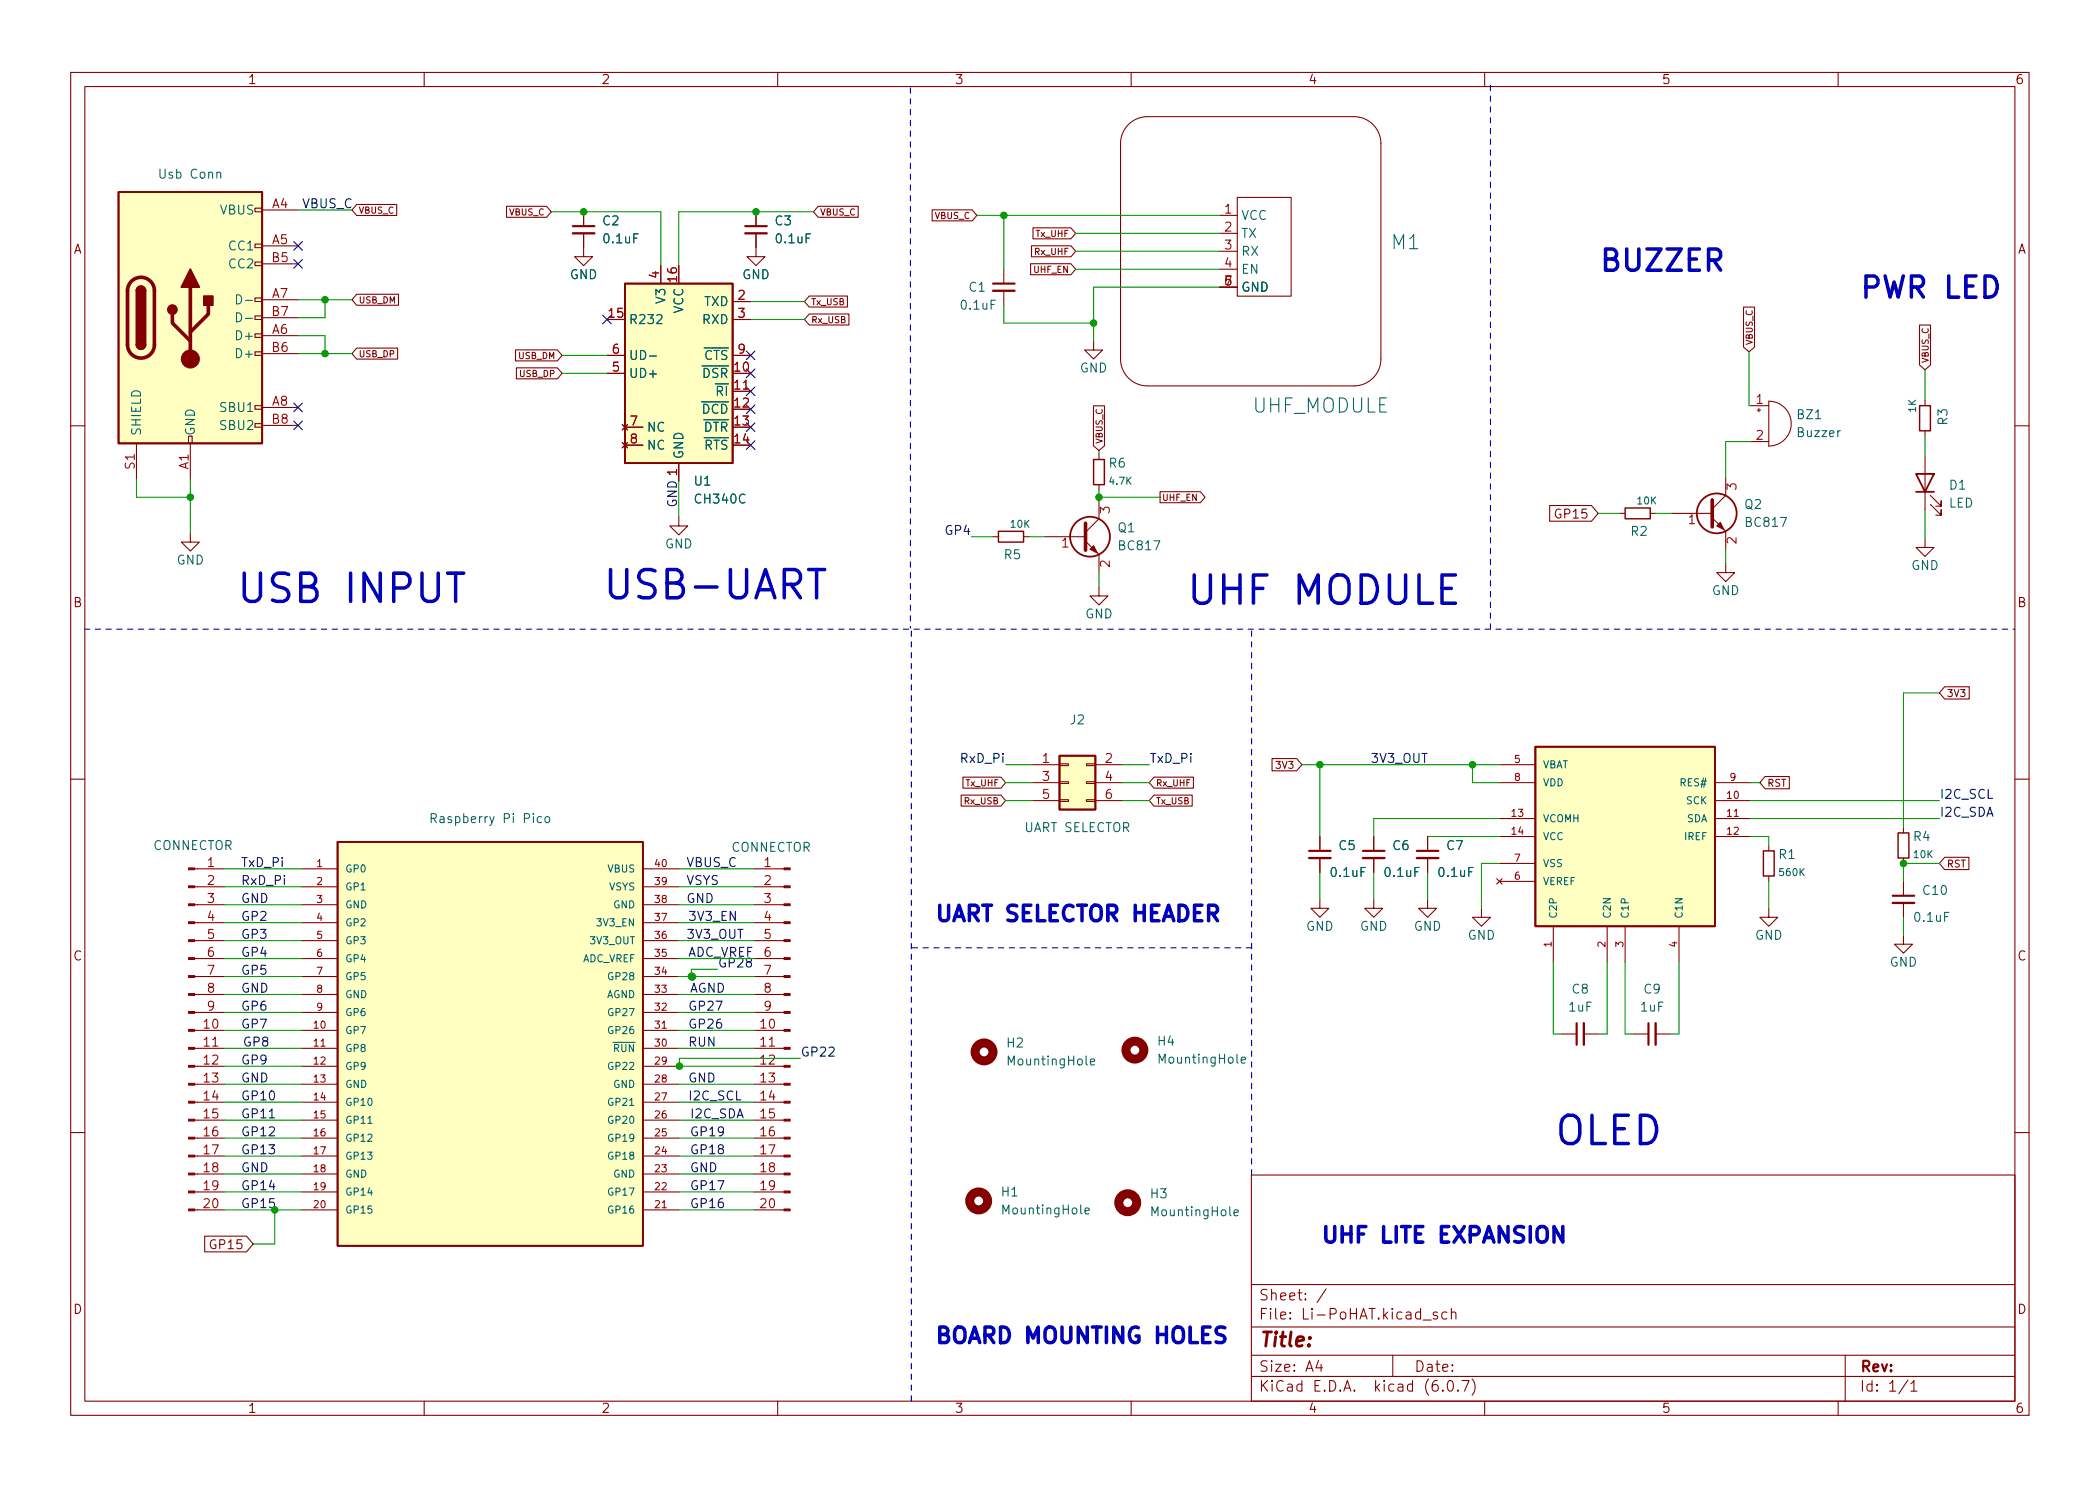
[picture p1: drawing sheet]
<svg xmlns="http://www.w3.org/2000/svg" width="297mm" height="210mm" viewBox="0 0 297 210" stroke-linecap="round" stroke-linejoin="round" font-family="sans-serif">
<g fill="none" stroke="#840000" stroke-width=".15">
<path d="M10 10.2h277v190.1h-277zM12 12.2h273v186.1h-273zM60 10.2v2M110 10.2v2M160 10.2v2M210 10.2v2M260 10.2v2M36.1 37.1h1v.5h-1zM36.1 34.5h1v.5h-1zM36.1 29.5h1v.5h-1zM37.1 29.7h5.1M37.1 34.8h5.1"/>
<path d="M37.1 37.3h5.1M50.5 28.9h5.6v1.6h-5.6l-.7-.8zM71.6 29.2h5.7l.7 .8-.7 .7h-5.7zM82.5 33v3.3h-1.2l1.2 1.3 1.3-1.3h-1.3M82.5 30v2M93.5 37.6v2.5M106.9 33v3.3h-1.2l1.2 1.3 1.3-1.3h-1.3M106.9 30v2M115.7 29.2h5.7v1.5h-5.7l-.6-.7zM131.8 29.7h5.7l.7 .8-.7 .8h-5.7zM142 38.1v2M145.8 37.3h5.7l.6 .8-.6 .8h-5.7z"/>
<path d="M145.9 34.8h5.6l.6 .8-.6 .7h-5.6zM146.1 32.2h5.4l.6 .8-.6 .8h-5.4zM172.5 30.5h2.5M172.5 33h2.5M172.5 35.6h2.5M172.5 38.1h2.5M175 27.9h7.6v14h-7.6zM36.1 59.9h1v.5h-1zM36.1 57.4h1v.5h-1zM36.1 49.8h1v.5h-1zM36.1 47.2h1v.5h-1zM36.1 44.7h1v.5h-1z"/>
<path d="M36.1 42.2h1v.5h-1zM37.1 47.5h5.1M37.1 42.4h5.1M37.1 57.7h5.1M37.1 50h5.1M37.1 45h5.1M50.5 49.3h5.7v1.5h-5.7l-.7-.8zM50.5 41.6h5.9v1.6h-5.9l-.7-.8zM72.9 49.5h5.9l.7 .8-.7 .8h-5.9zM73 52h5.8l.7 .8-.7 .8h-5.8zM85.9 52.8h2.5M85.9 50.3h2.5"/>
<path d="M103.6 55.4h2.6M103.6 42.7h2.6M103.6 45.2h2.6M103.6 50.3h2.6M114.5 44.4h5.6v1.6h-5.6l-.7-.8zM114.5 41.9h5.4v1.5h-5.4l-.7-.7zM142 41.1v2.1M154.7 57.4h1.5v5.7l-.8 .6-.7-.6zM154.7 48.3v1.2h-1.3l1.3 1.3 1.3-1.3h-1.3M172.5 40.6h2.5M195.3 50.8v-30.5a3.8 3.8 0 0 0-3.8-3.8h-29.2a3.8 3.8 0 0 0-3.8 3.8v30.5a3.8 3.8 0 0 0 3.8 3.8h29.2a3.8 3.8 0 0 0 3.8-3.8M246.6 43.4h1.6v5.7l-.8 .7-.8-.7z"/>
<path d="M247.6 57.4h2.6M248.5 58h.5M248.8 57.8v.5M250.2 56.8a3.2 3.2 0 0 1 3.2 3.1 3.2 3.2 0 0 1-3.2 3.2zM271.5 46h1.6v5.7l-.8 .6-.8-.6zM272.3 56.6v.8M10 60.2h2M19.3 62.7v5.1M26.7 61.7h.5v1h-.5zM26.9 75.4v1.3h-1.2l1.2 1.3 1.3-1.3h-1.3M26.9 62.7v5.1M37.1 60.2h5.1"/>
<path d="M88 60.1l.8 .7M88 62.6l.8 .8M88.4 60.4h2.5M88.4 63h2.5M88.8 60.1l-.8 .7M88.8 62.6l-.8 .8M96 73.1v1.3h-1.3l1.3 1.3 1.3-1.3h-1.3M96 65.5v2.6M140.5 75.9h.7M144.8 75.9h.7M147.8 75.9h5.7M153.5 76.6l1.9 1.9v2.5"/>
<path d="M155.4 70.9v2.5l-1.9 1.9M155.4 64.3v.7M155.4 68.6v.7M164.1 69.6h5.7l.7 .8-.7 .7h-5.7zM219.2 71.5h5.9l1 1.1-1 1.1h-5.9zM229.1 72.6h.8M233.4 72.6h.8M236.5 72.6h5.7M242.2 73.3l1.9 1.9v2.5M244.1 79.8v1.2h-1.3l1.3 1.3 1.3-1.3h-1.3M244.1 67.6v2.5l-1.9 1.9M247.6 62.5h2.6"/>
<path d="M272.3 76.2v1.3h-1.3l1.3 1.2 1.3-1.2h-1.3M272.3 61v.7M272.3 64.5v7.6M273 71.4l1.6 1.5v-.8v.8h-.8M273 70.1l1.6 1.5v-.7v.7h-.8M285 60.2h2M155.4 83.1v1.2h-1.2l1.2 1.3 1.3-1.3h-1.3M275.1 97.2h3.4v1.7h-3.4l-.8-.9zM10 110.2h2M136 112.5h5.6l.6 .8-.6 .8h-5.6zM136.2 110h5.4l.6 .7-.6 .8h-5.4zM146 108.2h3.9"/>
<path d="M146 110.7h3.9M146 113.3h3.9M149.9 113.2h1.2v.2h-1.2zM149.9 110.6h1.2v.3h-1.2zM149.9 108.1h1.2v.2h-1.2zM153.7 113.2h1.2v.2h-1.2zM153.7 110.6h1.2v.3h-1.2zM153.7 108.1h1.2v.2h-1.2zM154.9 108.2h3.8M154.9 110.7h3.8M154.9 113.3h3.8M163.2 110h5.6v1.5h-5.6l-.6-.8z"/>
<path d="M163.2 112.5h5.4v1.6h-5.4l-.6-.8zM179.9 107.3h3.5l.7 .9-.7 .9h-3.5zM186.7 118.4v2M194.3 118.4v2M201.9 118.4v2M212.1 108.2h5.1M212.1 110.7h5.1M212.1 115.8h5.1M212.1 118.4h5.1M242.6 110.7h5M242.6 113.3h5M242.6 115.8h5"/>
<path d="M242.6 118.4h5M249.7 109.9h3.4v1.7h-3.4l-.8-.9zM250.2 119.6v.8M269.2 117.1v.8M285 110.2h2M27.5 122.9h4.2M27.5 125.5h4.2M27.5 128h4.2M27.5 138.2h4.2M27.5 135.6h4.2M27.5 133.1h4.2M27.5 130.6h4.2"/>
<path d="M42.7 122.9h5.1M42.7 125.5h5.1M42.7 128h5.1M42.7 138.2h5.1M42.7 135.6h5.1M42.7 133.1h5.1M42.7 130.6h5.1M90.9 122.9h5.1M90.9 125.5h5.1M90.9 128h5.1M90.9 138.2h5.1M90.9 135.6h5.1"/>
<path d="M90.9 133.1h5.1M90.9 130.6h5.1M106.7 122.9h4.2M106.7 125.5h4.2M106.7 128h4.2M106.7 138.2h4.2M106.7 135.6h4.2M106.7 133.1h4.2M106.7 130.6h4.2M186.7 127.2v1.3h-1.3l1.3 1.3 1.3-1.3h-1.3M186.7 121.4v2M194.3 127.2v1.3h-1.3l1.3 1.3 1.3-1.3h-1.3"/>
<path d="M194.3 121.4v2M201.9 127.2v1.3h-1.2l1.2 1.3 1.3-1.3h-1.3M201.9 121.4v2M209.5 128.5v1.3h-1.2l1.2 1.3 1.3-1.3h-1.3M211.7 124.3l.8 .8M212.1 124.7h5.1M212.1 122.2h5.1M212.5 124.3l-.8 .8M219.7 131.1v5M227.3 131.1v5M229.9 131.1v5M237.5 131.1v5"/>
<path d="M250.2 128.5v1.3h-1.3l1.3 1.3 1.3-1.3h-1.3M250.2 123.9v.8M269.2 132.3v1.3h-1.2l1.2 1.3 1.3-1.3h-1.3M269.2 121.4v.8M269.2 124.7v2M269.2 127.8v2M275.1 121.3h3.4v1.7h-3.4l-.8-.8zM27.5 145.8h4.2M27.5 148.3h4.2M27.5 150.9h4.2M27.5 153.4h4.2M27.5 156h4.2"/>
<path d="M27.5 158.5h4.2M27.5 143.3h4.2M27.5 140.7h4.2M42.7 145.8h5.1M42.7 148.3h5.1M42.7 150.9h5.1M42.7 153.4h5.1M42.7 156h5.1M42.7 158.5h5.1M42.7 143.3h5.1M42.7 140.7h5.1M90.9 145.8h5.1"/>
<path d="M90.9 148.3h5.1M90.9 150.9h5.1M90.9 153.4h5.1M90.9 156h5.1M90.9 158.5h5.1M90.9 143.3h5.1M90.9 140.7h5.1M106.7 145.8h4.2M106.7 148.3h4.2M106.7 150.9h4.2M106.7 153.4h4.2M106.7 156h4.2"/>
<path d="M106.7 158.5h4.2M106.7 143.3h4.2M106.7 140.7h4.2M221 146.3h2M224 146.3h2.1M231.1 146.3h2.1M234.2 146.3h2M10 160.2h2M27.5 161h4.2M27.5 163.6h4.2M27.5 166.1h4.2M27.5 168.7h4.2"/>
<path d="M27.5 171.2h4.2M28.9 174.9h6l.9 1.1-.9 1.1h-6zM42.7 161h5.1M42.7 163.6h5.1M42.7 166.1h5.1M42.7 168.7h5.1M42.7 171.2h5.1M90.9 161h5.1M90.9 163.6h5.1M90.9 166.1h5.1M90.9 168.7h5.1M90.9 171.2h5.1"/>
<path d="M106.7 161h4.2M106.7 163.6h4.2M106.7 166.1h4.2M106.7 168.7h4.2M106.7 171.2h4.2M177 166.3h108v32h-108zM285 160.2h2M60 198.3v2M110 198.3v2M160 198.3v2M177 194.8h108M177 191.8h108"/>
<path d="M177 187.8h108M177 181.8h108M186.5 192.5l-.4 1h1M186.9 193v1M187.6 182.4l-1.3 1.9M197 191.8v3M201.3 186.8h1.1M203.3 185.7l-.4-.1-.2 .2 .1 .3 .5 .1 .1 .1-.1 .3h-.2h-.4M204.1 196.7v.1h-.1l.1-.1v.1M204.6 185.7l-.4-.1-.3 .3v.4l.2 .3h.1h.4M204.9 195.4a.36 .36 0 0 1 .6 .2 .77 .77 0 0 1-.4 1.2 1 1 0 0 1-.2-1.4zM205.3 185.8a.37 .37 0 0 1 .6 0v.8"/>
<path d="M205.3 185.1v1.5M206.2 196.7l.1 .1h-.1h-.1l.1-.1v.1M206.8 195.3h1l-.7 1.5M208.2 195.1a1.72 1.72 0 0 1 0 2.3M210 198.3v2M260 198.3v2M261 191.8v6.5M269.9 195.3l-1.3 1.9M270.3 195.8l.4-.5v1.5M270.3 196.8h.9"/>
</g>
<g fill="#ffffc2" stroke="#ffffc2" stroke-width=".14">
<path d="M88.4 40.1h15.2v25.4h-15.2z"/>
<path d="M47.8 119.1h43.1v57.2h-43.1z"/>
<path d="M149.9 106.9h5v7.6h-5z"/>
<path d="M217.2 105.7h25.4v25.4h-25.4z"/>
<path d="M16.8 27.2h20.3v35.5h-20.3z"/>
</g>
<g fill="none" stroke="#840000" stroke-width=".25">
<path d="M16.8 27.2h20.3v35.5h-20.3zM19.3 48.8a.64 .64 0 0 0 .6 .6 .64 .64 0 0 0 .7-.6M19.3 41.1a.64 .64 0 0 1 .6-.6 .64 .64 0 0 1 .7 .6M88.4 40.1h15.2v25.4h-15.2zM271 67.1h2.6l-1.3 2.5zM271 69.6h2.6M47.8 119.1h43.1v57.2h-43.1zM149.9 106.9h5v7.6h-5zM217.2 105.7h25.4v25.4h-25.4z"/>
<circle cx="154.2" cy="75.9" r="2.82"/>
<circle cx="242.8" cy="72.6" r="2.82"/>
</g>
<g fill="none" stroke="#006464" stroke-width=".15">
<path d="M30.7 24.5l.2-.1h.3v.8M33.5 41.7a.64 .64 0 0 1 .7 .7 .64 .64 0 0 1-.7 .6zM33.5 44.3a.64 .64 0 0 1 .7 .6 .64 .64 0 0 1-.7 .6zM34.7 42.5h1M34.7 45h1M91.9 50.4h.9M61 115.8l.6-.1 .1-.2v-.3l-.2-.1h-.5v1.3M61.3 115.8l.4 .6M76.6 115.6l-.4-.1-.2 .3v.4l.1 .1h.5M77.1 115.7l.2-.2 .4 .2v.5l-.1 .1-.3 .1-.2-.1zM52 158.9h.6M154.2 150.3l.6-.2v-.2l-.4-.1-.2 .2 .1 .6h.5"/>
<path d="M175.6 150l.6-.1-.1-.3h-.3l-.2 .2v.6h.5M153.5 171.3l.6-.1-.1-.2-.3-.1-.2 .2v.6h.5M174.6 171.6l.6-.1-.1-.3h-.4l-.1 .2v.6h.5"/>
</g>
<path d="M271.5 57.4h1.5v3.6h-1.5zM141.2 75.2h3.6v1.5h-3.6zM154.7 65h1.5v3.6h-1.5zM229.9 71.9h3.5v1.5h-3.5zM268.5 117.9h1.5v3.5h-1.5zM249.4 120.4h1.6v3.5h-1.6z" fill="none" stroke="#840000" stroke-width=".2"/>
<path d="M18.6 39.8a1.91 1.91 0 0 1 2.1-.4 1.91 1.91 0 0 1 1.1 1.7v7.7a1.91 1.91 0 0 1-1.9 1.9 1.91 1.91 0 0 1-1.9-1.9v-7.7a1.91 1.91 0 0 1 .6-1.3zM24.4 44.4v1.3l2.5 2.6M26.9 40.6v10.2M29.5 43.2v1.2l-2.6 2.6M153.5 74v3.8M242.2 70.7v3.8" fill="none" stroke="#840000" stroke-width=".51"/>
<g fill="#840000" stroke="#840000" stroke-width=".15">
<path d="M243.3 73.9l.5 1-1-.5z"/>
<path d="M154.2 77.7l.5-.5 .5 1z"/>
<path d="M110.9 171.1h.9v.2h-.9z"/>
<path d="M110.9 168.5h.9v.3h-.9z"/>
<path d="M110.9 166h.9v.2h-.9z"/>
<path d="M110.9 163.4h.9v.3h-.9z"/>
<path d="M110.9 160.9h.9v.3h-.9z"/>
<path d="M110.9 158.4h.9v.2h-.9z"/>
<path d="M110.9 155.8h.9v.3h-.9z"/>
<path d="M110.9 153.3h.9v.2h-.9z"/>
<path d="M110.9 150.7h.9v.3h-.9z"/>
<path d="M110.9 148.2h.9v.3h-.9z"/>
<path d="M110.9 145.7h.9v.2h-.9z"/>
<path d="M110.9 143.1h.9v.3h-.9z"/>
<path d="M110.9 140.6h.9v.2h-.9z"/>
<path d="M110.9 138h.9v.3h-.9z"/>
<path d="M110.9 135.5h.9v.3h-.9z"/>
<path d="M110.9 133h.9v.2h-.9z"/>
<path d="M110.9 130.4h.9v.3h-.9z"/>
<path d="M110.9 127.9h.9v.2h-.9z"/>
<path d="M110.9 125.3h.9v.3h-.9z"/>
<path d="M110.9 122.8h.9v.3h-.9z"/>
<path d="M26.7 171.1h.8v.2h-.8z"/>
<path d="M26.7 168.5h.8v.3h-.8z"/>
<path d="M26.7 166h.8v.2h-.8z"/>
<path d="M26.7 163.4h.8v.3h-.8z"/>
<path d="M26.7 160.9h.8v.3h-.8z"/>
<path d="M26.7 158.4h.8v.2h-.8z"/>
<path d="M26.7 155.8h.8v.3h-.8z"/>
<path d="M26.7 153.3h.8v.2h-.8z"/>
<path d="M26.7 150.7h.8v.3h-.8z"/>
<path d="M26.7 148.2h.8v.3h-.8z"/>
<path d="M26.7 145.7h.8v.2h-.8z"/>
<path d="M26.7 143.1h.8v.3h-.8z"/>
<path d="M26.7 140.6h.8v.2h-.8z"/>
<path d="M26.7 138h.8v.3h-.8z"/>
<path d="M26.7 135.5h.8v.3h-.8z"/>
<path d="M26.7 133h.8v.2h-.8z"/>
<path d="M26.7 130.4h.8v.3h-.8z"/>
<path d="M26.7 127.9h.8v.2h-.8z"/>
<path d="M26.7 125.3h.8v.3h-.8z"/>
<path d="M26.7 122.8h.8v.3h-.8z"/>
<circle cx="26.9" cy="50.8" r="1.27"/>
</g>
<path d="M81 33h3.1M105.4 33h3.1M140.5 41.1h3M185.2 121.4h3M192.8 121.4h3M200.4 121.4h3.1M267.7 127.8h3.1M224 144.8v3M234.2 144.8v3" fill="none" stroke="#840000" stroke-width=".33"/>
<path d="M81 32h3.1M105.4 32h3.1M140.5 40.1h3M185.2 120.4h3M192.8 120.4h3M200.4 120.4h3.1M267.7 126.7h3.1M223 144.8v3M233.2 144.8v3" fill="none" stroke="#840000" stroke-width=".3"/>
<g fill="#840000" stroke="#840000" stroke-width=".25">
<path d="M19.3 48.8h1.3a.64 .64 0 0 1-.7 .6 .64 .64 0 0 1-.6-.6z"/>
<path d="M19.3 41.1h1.3v7.7h-1.3z"/>
<path d="M19.5 40.7a.64 .64 0 0 1 .7-.1 .64 .64 0 0 1 .4 .5h-1.3z"/>
<path d="M26.9 38.1l1.3 2.5h-2.5z"/>
<path d="M28.8 41.9h1.3v1.3h-1.3z"/>
<circle cx="24.4" cy="43.8" r=".63"/>
</g>
<g fill="none" stroke="#840000" stroke-width="1.3">
<circle cx="139.2" cy="148.8" r="1.27"/>
<circle cx="160.5" cy="148.6" r="1.27"/>
<circle cx="138.4" cy="169.9" r="1.27"/>
<circle cx="159.5" cy="170.2" r="1.27"/>
</g>
<path d="M63.3 81.1h2.3M114.4 80.6h2.3M221.1 173.5v2.2l-1.3-2.2v2.2M173.3 187.9l-.9-.1a.53 .53 0 0 0-.4 .5 .53 .53 0 0 0 .4 .5 .8 .8 0 0 1 .9 .5 .56 .56 0 0 1-.5 .7l-.8-.1" fill="none" stroke="#0000c2" stroke-width=".5"/>
<path d="M128.8 12.4v76.5M210.8 12.1v76.9M11.9 89h273.1M129 134.1h48M177 166.2v-77.2M128.9 198.2v-109.2" fill="none" stroke="#0000c2" stroke-width=".15" stroke-dasharray=".8 .8"/>
<g fill="none" stroke="#009600" stroke-width=".15">
<path d="M42.2 29.7h7.6M78 30h15.5v7.6M115.1 30h-19.1v7.6M138.2 30.5h34.3M142 30.5v7.6M152.1 33h20.4M152.1 38.1h20.4M152.1 35.6h20.4M42.2 47.5h3.8v2.5M42.2 50h7.6M42.2 42.4h7.6M46 42.4v2.6h-3.8"/>
<path d="M79.5 52.8h6.4M79.5 50.3h6.4M106.2 42.7h7.6M106.2 45.2h7.6M142 43.2v2.5h12.7M172.5 40.6h-17.8v7.7M247.4 49.8v7.6h.2M272.3 52.3v4.3M19.3 67.8v2.6h7.6M26.9 67.8v7.6M96 68.1v5M137.4 75.9h3.1"/>
<path d="M145.5 75.9h2.3M155.4 63.7v.6M155.4 69.3v1.6M155.4 70.4h8.7M226.1 72.6h3M234.2 72.6h2.3M244.1 77.7v2.1M247.6 62.5h-3.5v5.1M272.3 61.7v2.8M272.3 72.1v4.1M155.4 81v2.1M274.3 98h-5.1v19.1"/>
<path d="M142.2 108.2h3.8M142.2 110.7h3.8M142.2 113.3h3.8M158.7 108.2h3.9M158.7 110.7h3.9M158.7 113.3h3.9M184.1 108.2h28M186.7 108.2v10.2M201.9 118.4h10.2M208.3 108.2v2.5h3.8M212.1 115.8h-17.8v2.6M247.6 110.7h1.3"/>
<path d="M247.6 113.3h26.7M247.6 115.8h26.7M247.6 118.4h2.6v1.2M31.7 125.5h11M31.7 122.9h11M31.7 138.2h11M31.7 133.1h11M31.7 135.6h11M31.7 130.6h11M31.7 128h11M96 125.5h10.7M96 122.9h10.7"/>
<path d="M96 138.2h10.7M96 133.1h10.7M96 135.6h10.7M96 130.6h10.7M96 128h10.7M97.9 138.1v.1M101.5 137.1h-3.7v1M186.7 123.4v3.8M194.3 123.4v3.8M201.9 123.4v3.8M212.1 122.2h-2.6v6.3M219.7 136.1v10.2h1.3"/>
<path d="M227.3 136.1v10.2h-1.2M229.9 136.1v10.2h1.2M237.5 136.1v10.2h-1.3M250.2 124.7v3.8M269.2 129.8v2.5M274.3 122.2h-5.1v2.5M31.7 156h11M31.7 150.9h11M31.7 148.3h11M31.7 153.4h11M31.7 158.5h11M31.7 140.7h11"/>
<path d="M31.7 145.8h11M31.7 143.3h11M96 156h10.7M96 150.9h10.7M96 148.3h10.7M96 153.4h10.7M96 158.5h10.7M96 140.7h10.7M96 145.8h10.7M96 143.3h10.7M113.2 149.7h-17.1v1.1M31.7 161h11"/>
<path d="M31.7 166.1h11M31.7 168.7h11M31.7 163.6h11M31.7 171.2h11M38.9 171.2v4.8h-3.1M96 161h10.7M96 166.1h10.7M96 168.7h10.7M96 163.6h10.7M96 171.2h10.7"/>
</g>
<g fill="none" stroke="#000084" stroke-width=".15">
<path d="M41.6 36.7l1.2 1.2M41.6 34.2l1.2 1.2M42.8 36.7l-1.2 1.2M42.8 34.2l-1.2 1.2M41.6 59.6l1.2 1.2M41.6 57l1.2 1.3M42.8 59.6l-1.2 1.2M42.8 57l-1.2 1.3M85.2 44.6l1.3 1.2M86.5 44.6l-1.3 1.2M105.6 52.2l1.2 1.2M105.6 49.7l1.2 1.2"/>
<path d="M105.6 57.3l1.2 1.2M105.6 59.8l1.2 1.3M105.6 54.8l1.2 1.2M106.8 52.2l-1.2 1.2M106.8 49.7l-1.2 1.2M106.8 57.3l-1.2 1.2M106.8 59.8l-1.2 1.3M106.8 54.8l-1.2 1.2M105.6 62.4l1.2 1.2M106.8 62.4l-1.2 1.2"/>
</g>
<g fill="#009600" stroke="#009600" stroke-width=".15">
<circle cx="82.5" cy="30" r=".46"/>
<circle cx="46" cy="50" r=".46"/>
<circle cx="26.9" cy="70.4" r=".46"/>
<circle cx="46" cy="42.4" r=".46"/>
<circle cx="106.9" cy="30" r=".46"/>
<circle cx="38.9" cy="171.2" r=".46"/>
<circle cx="97.9" cy="138.2" r=".46"/>
<circle cx="97.9" cy="138.1" r=".46"/>
<circle cx="97.8" cy="138.1" r=".46"/>
<circle cx="142" cy="30.5" r=".46"/>
<circle cx="96.1" cy="150.8" r=".46"/>
<circle cx="186.7" cy="108.2" r=".46"/>
<circle cx="154.7" cy="45.7" r=".46"/>
<circle cx="155.4" cy="70.4" r=".46"/>
<circle cx="208.3" cy="108.2" r=".46"/>
<circle cx="269.2" cy="122.2" r=".46"/>
</g>
<g font-size="5.6" fill="#0000c2">
<text x="33.3" y="85.3">USB INPUT</text>
<text x="85.1" y="84.8">USB-UART</text>
<text x="167.6" y="85.5">UHF MODULE</text>
<text x="219.7" y="162">OLED</text>
</g>
<g font-size="4.2" fill="#0000c2">
<text x="226.1" y="38.4">BUZZER</text>
<text x="262.9" y="42.2">PWR LED</text>
</g>
<g font-size="3.1" fill="#0000c2">
<text x="132.1" y="130.4">UART SELECTOR HEADER</text>
<text x="186.7" y="175.9">UHF LITE EXPANSION</text>
<text x="132.1" y="190.1">BOARD MOUNTING HOLES</text>
</g>
<g font-size="2.8" fill="#006464">
<text x="196.9" y="35.3">M1</text>
<text x="177.2" y="58.4">UHF_MODULE</text>
</g>
<text font-size="2.8" fill="#840000" x="178" y="190.6">Title:</text>
<g font-size="2.1" fill="#840000">
<text x="178" y="184">Sheet: /</text>
<text x="178" y="186.7">File: Li-PoHAT.kicad_sch</text>
<text x="178" y="196.9">KiCad E.D.A. kicad (6.0.7)</text>
<text x="178" y="194.1">Size: A4</text>
<text x="200" y="194.1">Date:</text>
<text x="263" y="194.1">Rev:</text>
<text x="263" y="196.9">Id: 1/1</text>
</g>
<g font-size="1.8" fill="#840000">
<text x="35" y="11.9">1</text>
<text x="85" y="11.9">2</text>
<text x="135" y="11.9">3</text>
<text x="185" y="11.9">4</text>
<text x="235" y="11.9">5</text>
<text x="285" y="11.9">6</text>
<text x="10.3" y="35.9">A</text>
<text x="285.3" y="35.9">A</text>
<text x="220.3" y="73.4">GP15</text>
<text x="10.3" y="85.9">B</text>
<text x="285.3" y="85.9">B</text>
<text x="10.3" y="135.9">C</text>
<text x="285.3" y="135.9">C</text>
<text x="30" y="176.7">GP15</text>
<text x="10.3" y="185.9">D</text>
<text x="285.3" y="185.9">D</text>
<text x="35" y="199.9">1</text>
<text x="85" y="199.9">2</text>
<text x="135" y="199.9">3</text>
<text x="185" y="199.9">4</text>
<text x="235" y="199.9">5</text>
<text x="285" y="199.9">6</text>
</g>
<g font-size="1.8" fill="#006464">
<text x="22.7" y="25.3">Usb Conn</text>
<text x="31.2" y="30.3">VBUS</text>
<text x="32.5" y="35.4">CC1</text>
<text x="85.3" y="31.9">C2</text>
<text x="85.5" y="34.4">0.1uF</text>
<text x="109.7" y="31.9">C3</text>
<text x="109.9" y="34.4">0.1uF</text>
<text x="175.5" y="31.1">VCC</text>
<text x="175.5" y="33.6">TX</text>
<text x="32.5" y="38">CC2</text>
<text x="80.6" y="39.5">GND</text>
<text x="105" y="39.5">GND</text>
<text x="137.1" y="41.3">C1</text>
<text x="175.5" y="36.2">RX</text>
<text x="175.5" y="38.7">EN</text>
<text x="175.5" y="41.3">GND</text>
<text x="88.9" y="45.8">R232</text>
<text x="94.1" y="42.8" transform="rotate(-90 94.1 42.8)">V3</text>
<text x="96.6" y="44.4" transform="rotate(-90 96.6 44.4)">VCC</text>
<text x="99.4" y="45.8">RXD</text>
<text x="99.6" y="43.3">TXD</text>
<text x="136" y="43.8">0.1uF</text>
<text x="33.8" y="48.1">D+</text>
<text x="33.8" y="50.7">D+</text>
<text x="88.9" y="53.5">UD+</text>
<text x="88.9" y="50.9">UD-</text>
<text x="98" y="53.5">~{DSR}</text>
<text x="98.2" y="50.9">~{CTS}</text>
<text x="152.7" y="52.7">GND</text>
<text x="31.4" y="58.3">SBU1</text>
<text x="97.9" y="58.5">~{DCD}</text>
<text x="100" y="56">~{RI}</text>
<text x="254.3" y="59.3">BZ1</text>
<text x="19.9" y="61.7" transform="rotate(-90 19.9 61.7)">SHIELD</text>
<text x="27.6" y="61.7" transform="rotate(-90 27.6 61.7)">GND</text>
<text x="31.4" y="60.8">SBU2</text>
<text x="91.4" y="61.1">NC</text>
<text x="91.4" y="63.6">NC</text>
<text x="96.6" y="65" transform="rotate(-90 96.6 65)">GND</text>
<text x="98.1" y="61.1">~{DTR}</text>
<text x="98.2" y="63.6">~{RTS}</text>
<text x="254.4" y="61.8">Buzzer</text>
<text x="275.5" y="60.1" transform="rotate(-90 275.5 60.1)">R3</text>
<text x="98.3" y="68.7">U1</text>
<text x="98.5" y="71.2">CH340C</text>
<text x="156.9" y="66.2">R6</text>
<text x="275.6" y="71.8">LED</text>
<text x="275.8" y="69.3">D1</text>
<text x="94" y="77.6">GND</text>
<text x="158.2" y="75.3">Q1</text>
<text x="158.4" y="77.8">BC817</text>
<text x="230.7" y="75.8">R2</text>
<text x="246.8" y="72">Q2</text>
<text x="247" y="74.5">BC817</text>
<text x="25" y="79.9">GND</text>
<text x="142.1" y="79.1">R5</text>
<text x="270.3" y="80.6">GND</text>
<text x="153.5" y="87.5">GND</text>
<text x="242.1" y="84.2">GND</text>
<text x="151.4" y="102.5">J2</text>
<text x="61.8" y="116.5">Raspberry Pi Pico</text>
<text x="144.9" y="117.7">UART SELECTOR</text>
<text x="270.7" y="119">R4</text>
<text x="21.6" y="120.3">CONNECTOR</text>
<text x="103.4" y="120.5">CONNECTOR</text>
<text x="188.4" y="124.1">0.1uF</text>
<text x="189.4" y="120.3">C5</text>
<text x="196" y="124.1">0.1uF</text>
<text x="197" y="120.3">C6</text>
<text x="203.6" y="124.1">0.1uF</text>
<text x="204.7" y="120.3">C7</text>
<text x="251.6" y="121.5">R1</text>
<text x="184.7" y="131.7">GND</text>
<text x="192.3" y="131.7">GND</text>
<text x="200" y="131.7">GND</text>
<text x="270.9" y="130.4">0.1uF</text>
<text x="272.1" y="126.6">C10</text>
<text x="207.6" y="133">GND</text>
<text x="248.2" y="133">GND</text>
<text x="267.3" y="136.8">GND</text>
<text x="222" y="143.1">1uF</text>
<text x="222.4" y="140.6">C8</text>
<text x="232.1" y="143.1">1uF</text>
<text x="232.6" y="140.6">C9</text>
<text x="142.5" y="148.2">H2</text>
<text x="163.8" y="147.9">H4</text>
<text x="142.8" y="150.7">MountingHole</text>
<text x="164.1" y="150.5">MountingHole</text>
<text x="141.7" y="169.3">H1</text>
<text x="142" y="171.8">MountingHole</text>
<text x="162.8" y="169.5">H3</text>
<text x="163.1" y="172.1">MountingHole</text>
</g>
<g font-size="1.8" fill="#a90000">
<text x="38.5" y="29.5">A4</text>
<text x="38.5" y="34.5">A5</text>
<text x="173.2" y="30.2">1</text>
<text x="173.2" y="32.8">2</text>
<text x="173.2" y="35.3">3</text>
<text x="38.5" y="37.1">B5</text>
<text x="93.2" y="39.3" transform="rotate(-90 93.2 39.3)">4</text>
<text x="95.8" y="39.8" transform="rotate(-90 95.8 39.8)">16</text>
<text x="173.2" y="37.8">4</text>
<text x="173.2" y="40.4">7</text>
<text x="38.5" y="47.2">A6</text>
<text x="38.5" y="42.2">A7</text>
<text x="38.5" y="44.7">B7</text>
<text x="86.1" y="45">15</text>
<text x="104.4" y="42.4">2</text>
<text x="104.4" y="45">3</text>
<text x="38.5" y="49.8">B6</text>
<text x="86.6" y="52.6">5</text>
<text x="86.6" y="50">6</text>
<text x="103.9" y="52.6">10</text>
<text x="104.4" y="50">9</text>
<text x="38.5" y="57.4">A8</text>
<text x="38.5" y="59.9">B8</text>
<text x="103.9" y="55.1">11</text>
<text x="103.9" y="57.7">12</text>
<text x="248.4" y="57.1">1</text>
<text x="89.2" y="60.2">7</text>
<text x="89.2" y="62.7">8</text>
<text x="103.9" y="60.2">13</text>
<text x="103.9" y="62.7">14</text>
<text x="248.4" y="62.2">2</text>
<text x="19" y="66.4" transform="rotate(-90 19 66.4)">S1</text>
<text x="26.7" y="66.4" transform="rotate(-90 26.7 66.4)">A1</text>
<text x="95.8" y="67.3" transform="rotate(-90 95.8 67.3)">1</text>
<text x="245.6" y="69.3" transform="rotate(-90 245.6 69.3)">3</text>
<text x="150.2" y="77.5">1</text>
<text x="157" y="72.6" transform="rotate(-90 157 72.6)">3</text>
<text x="238.8" y="74.2">1</text>
<text x="245.6" y="76.9" transform="rotate(-90 245.6 76.9)">2</text>
<text x="157" y="80.2" transform="rotate(-90 157 80.2)">2</text>
<text x="147.5" y="107.9">1</text>
<text x="156.4" y="107.9">2</text>
<text x="147.5" y="110.5">3</text>
<text x="147.5" y="113">5</text>
<text x="156.4" y="110.5">4</text>
<text x="156.4" y="113">6</text>
<text x="29.4" y="122.7">1</text>
<text x="29.4" y="125.2">2</text>
<text x="108.1" y="122.7">1</text>
<text x="108.1" y="125.2">2</text>
<text x="29.4" y="127.8">3</text>
<text x="29.4" y="130.3">4</text>
<text x="108.1" y="127.8">3</text>
<text x="108.1" y="130.3">4</text>
<text x="29.4" y="132.8">5</text>
<text x="29.4" y="135.4">6</text>
<text x="29.4" y="137.9">7</text>
<text x="108.1" y="132.8">5</text>
<text x="108.1" y="135.4">6</text>
<text x="108.1" y="137.9">7</text>
<text x="29.4" y="140.5">8</text>
<text x="29.4" y="143">9</text>
<text x="108.1" y="140.5">8</text>
<text x="108.1" y="143">9</text>
<text x="28.9" y="145.5">10</text>
<text x="28.9" y="148.1">11</text>
<text x="107.6" y="145.5">10</text>
<text x="107.6" y="148.1">11</text>
<text x="28.9" y="150.6">12</text>
<text x="28.9" y="153.2">13</text>
<text x="28.9" y="155.7">14</text>
<text x="107.6" y="150.6">12</text>
<text x="107.6" y="153.2">13</text>
<text x="107.6" y="155.7">14</text>
<text x="28.9" y="158.2">15</text>
<text x="28.9" y="160.8">16</text>
<text x="107.6" y="158.2">15</text>
<text x="107.6" y="160.8">16</text>
<text x="28.9" y="163.3">17</text>
<text x="28.9" y="165.9">18</text>
<text x="107.6" y="163.3">17</text>
<text x="107.6" y="165.9">18</text>
<text x="28.9" y="168.4">19</text>
<text x="28.9" y="170.9">20</text>
<text x="107.6" y="168.4">19</text>
<text x="107.6" y="170.9">20</text>
</g>
<g font-size="1.8" fill="#0f0f0f">
<text x="42.7" y="29.5">VBUS_C</text>
<text x="95.8" y="71.9" transform="rotate(-90 95.8 71.9)">GND 1</text>
<text x="133.9" y="75.7">GP4</text>
<text x="136" y="107.9">RxD_Pi</text>
<text x="162.6" y="107.9">TxD_Pi</text>
<text x="193.8" y="107.9">3V3_OUT</text>
<text x="274.3" y="113">I2C_SCL</text>
<text x="274.3" y="115.6">I2C_SDA</text>
<text x="34" y="125.2">RxD_Pi</text>
<text x="34" y="122.7">TxD_Pi</text>
<text x="97" y="125.2">VSYS</text>
<text x="97" y="122.7">VBUS_C</text>
<text x="34" y="127.8">GND</text>
<text x="34" y="130.3">GP2</text>
<text x="97" y="127.8">GND</text>
<text x="97.3" y="130.3">3V3_EN</text>
<text x="34" y="137.9">GP5</text>
<text x="34" y="135.4">GP4</text>
<text x="34" y="132.8">GP3</text>
<text x="97" y="132.8">3V3_OUT</text>
<text x="97.3" y="135.4">ADC_VREF</text>
<text x="101.5" y="136.9">GP28</text>
<text x="34" y="140.5">GND</text>
<text x="34" y="143">GP6</text>
<text x="97.3" y="143">GP27</text>
<text x="97.5" y="140.5">AGND</text>
<text x="34" y="145.5">GP7</text>
<text x="34.3" y="148.1">GP8</text>
<text x="97.3" y="145.5">GP26</text>
<text x="97.3" y="148.1">RUN</text>
<text x="113.2" y="149.5">GP22</text>
<text x="34" y="150.6">GP9</text>
<text x="34" y="153.2">GND</text>
<text x="34" y="155.7">GP10</text>
<text x="97.3" y="155.7">I2C_SCL</text>
<text x="97.3" y="153.2">GND</text>
<text x="34" y="160.8">GP12</text>
<text x="34" y="158.2">GP11</text>
<text x="97.5" y="160.8">GP19</text>
<text x="97.5" y="158.2">I2C_SDA</text>
<text x="34" y="163.3">GP13</text>
<text x="34" y="165.9">GND</text>
<text x="97.5" y="163.3">GP18</text>
<text x="97.5" y="165.9">GND</text>
<text x="34" y="170.9">GP15</text>
<text x="34" y="168.4">GP14</text>
<text x="97.5" y="170.9">GP16</text>
<text x="97.5" y="168.4">GP17</text>
</g>
<g font-size="1.4" fill="#006464">
<text x="271" y="58.3" transform="rotate(-90 271 58.3)">1K</text>
<text x="157" y="68.6">4.7K</text>
<text x="231.7" y="71.4">10K</text>
<text x="143" y="74.7">10K</text>
<text x="218.2" y="108.7">VBAT</text>
<text x="218.2" y="111.2">VDD</text>
<text x="237.9" y="111.2">RES#</text>
<text x="238.6" y="113.8">SCK</text>
<text x="218.2" y="116.3">VCOMH</text>
<text x="218.2" y="118.9">VCC</text>
<text x="238.3" y="118.9">IREF</text>
<text x="238.6" y="116.3">SDA</text>
<text x="48.8" y="123.4">GP0</text>
<text x="48.8" y="126">GP1</text>
<text x="86" y="123.4">VBUS</text>
<text x="86.1" y="126">VSYS</text>
<text x="218.2" y="125.2">VEREF</text>
<text x="218.2" y="122.7">VSS</text>
<text x="251.8" y="123.9">560K</text>
<text x="270.7" y="121.4">10K</text>
<text x="48.8" y="128.5">GND</text>
<text x="48.8" y="131.1">GP2</text>
<text x="84.6" y="131.1">3V3_EN</text>
<text x="86.8" y="128.5">GND</text>
<text x="220.2" y="130" transform="rotate(-90 220.2 130)">C2P</text>
<text x="227.8" y="130" transform="rotate(-90 227.8 130)">C2N</text>
<text x="230.4" y="130" transform="rotate(-90 230.4 130)">C1P</text>
<text x="238" y="130" transform="rotate(-90 238 130)">C1N</text>
<text x="48.8" y="133.6">GP3</text>
<text x="48.8" y="136.1">GP4</text>
<text x="82.3" y="136.1">ADC_VREF</text>
<text x="83.6" y="133.6">3V3_OUT</text>
<text x="48.8" y="138.7">GP5</text>
<text x="48.8" y="141.2">GND</text>
<text x="48.8" y="143.8">GP6</text>
<text x="85.8" y="141.2">AGND</text>
<text x="86.3" y="143.8">GP27</text>
<text x="86.3" y="138.7">GP28</text>
<text x="48.8" y="146.3">GP7</text>
<text x="48.8" y="148.8">GP8</text>
<text x="85.8" y="148.8">~{RUN}</text>
<text x="86.3" y="146.3">GP26</text>
<text x="48.8" y="151.4">GP9</text>
<text x="48.8" y="153.9">GND</text>
<text x="86.3" y="151.4">GP22</text>
<text x="86.8" y="153.9">GND</text>
<text x="48.8" y="156.5">GP10</text>
<text x="48.8" y="159">GP11</text>
<text x="48.8" y="161.5">GP12</text>
<text x="86.3" y="161.5">GP19</text>
<text x="86.3" y="159">GP20</text>
<text x="86.3" y="156.5">GP21</text>
<text x="48.8" y="164.1">GP13</text>
<text x="48.8" y="166.6">GND</text>
<text x="86.3" y="164.1">GP18</text>
<text x="86.8" y="166.6">GND</text>
<text x="48.8" y="169.2">GP14</text>
<text x="48.8" y="171.7">GP15</text>
<text x="86.3" y="171.7">GP16</text>
<text x="86.3" y="169.2">GP17</text>
</g>
<g font-size="1.4" fill="#840000">
<text x="275.3" y="98.6">3V3</text>
<text x="180.7" y="108.8">3V3</text>
<text x="249.9" y="111.3">RST</text>
<text x="275.3" y="122.7">RST</text>
</g>
<g font-size="1.4" fill="#a90000">
<text x="214.2" y="107.9">5</text>
<text x="214.2" y="110.5">8</text>
<text x="244.3" y="113">10</text>
<text x="244.7" y="110.5">9</text>
<text x="213.8" y="115.6">13</text>
<text x="213.8" y="118.1">14</text>
<text x="244.3" y="115.6">11</text>
<text x="244.3" y="118.1">12</text>
<text x="44.8" y="122.7">1</text>
<text x="44.8" y="125.2">2</text>
<text x="92.7" y="125.2">39</text>
<text x="92.7" y="122.7">40</text>
<text x="214.2" y="124.5">6</text>
<text x="214.2" y="121.9">7</text>
<text x="44.8" y="127.8">3</text>
<text x="44.8" y="130.3">4</text>
<text x="92.7" y="130.3">37</text>
<text x="92.7" y="127.8">38</text>
<text x="44.8" y="132.8">5</text>
<text x="44.8" y="135.4">6</text>
<text x="44.8" y="137.9">7</text>
<text x="92.7" y="137.9">34</text>
<text x="92.7" y="135.4">35</text>
<text x="92.7" y="132.8">36</text>
<text x="219.5" y="134" transform="rotate(-90 219.5 134)">1</text>
<text x="227.1" y="134" transform="rotate(-90 227.1 134)">2</text>
<text x="229.6" y="134" transform="rotate(-90 229.6 134)">3</text>
<text x="237.2" y="134" transform="rotate(-90 237.2 134)">4</text>
<text x="44.8" y="140.5">8</text>
<text x="44.8" y="143">9</text>
<text x="92.7" y="143">32</text>
<text x="92.7" y="140.5">33</text>
<text x="44.4" y="145.5">10</text>
<text x="44.4" y="148.1">11</text>
<text x="92.7" y="148.1">30</text>
<text x="92.7" y="145.5">31</text>
<text x="44.4" y="150.6">12</text>
<text x="44.4" y="153.2">13</text>
<text x="44.4" y="155.7">14</text>
<text x="92.7" y="155.7">27</text>
<text x="92.7" y="153.2">28</text>
<text x="92.7" y="150.6">29</text>
<text x="44.4" y="158.2">15</text>
<text x="44.4" y="160.8">16</text>
<text x="92.7" y="160.8">25</text>
<text x="92.7" y="158.2">26</text>
<text x="44.4" y="163.3">17</text>
<text x="44.4" y="165.9">18</text>
<text x="92.7" y="165.9">23</text>
<text x="92.7" y="163.3">24</text>
<text x="44.4" y="168.4">19</text>
<text x="44.4" y="170.9">20</text>
<text x="92.7" y="170.9">21</text>
<text x="92.7" y="168.4">22</text>
</g>
<g font-size="1.2" fill="#840000">
<text x="50.7" y="30.2">VBUS_C</text>
<text x="72.1" y="30.5">VBUS_C</text>
<text x="116" y="30.5">VBUS_C</text>
<text x="132.3" y="31">VBUS_C</text>
<text x="146.6" y="33.5">Tx_UHF</text>
<text x="146.3" y="38.6">UHF_EN</text>
<text x="146.4" y="36.1">Rx_UHF</text>
<text x="50.7" y="42.9">USB_DM</text>
<text x="114.7" y="45.7">Rx_USB</text>
<text x="114.7" y="43.2">Tx_USB</text>
<text x="50.7" y="50.5">USB_DP</text>
<text x="73.4" y="50.8">USB_DM</text>
<text x="73.6" y="53.3">USB_DP</text>
<text x="247.9" y="48.9" transform="rotate(-90 247.9 48.9)">VBUS_C</text>
<text x="272.8" y="51.4" transform="rotate(-90 272.8 51.4)">VBUS_C</text>
<text x="156" y="62.9" transform="rotate(-90 156 62.9)">VBUS_C</text>
<text x="164.3" y="70.9">UHF_EN</text>
<text x="136.5" y="113.8">Rx_USB</text>
<text x="136.7" y="111.2">Tx_UHF</text>
<text x="163.4" y="111.2">Rx_UHF</text>
<text x="163.4" y="113.8">Tx_USB</text>
</g>
</svg>
